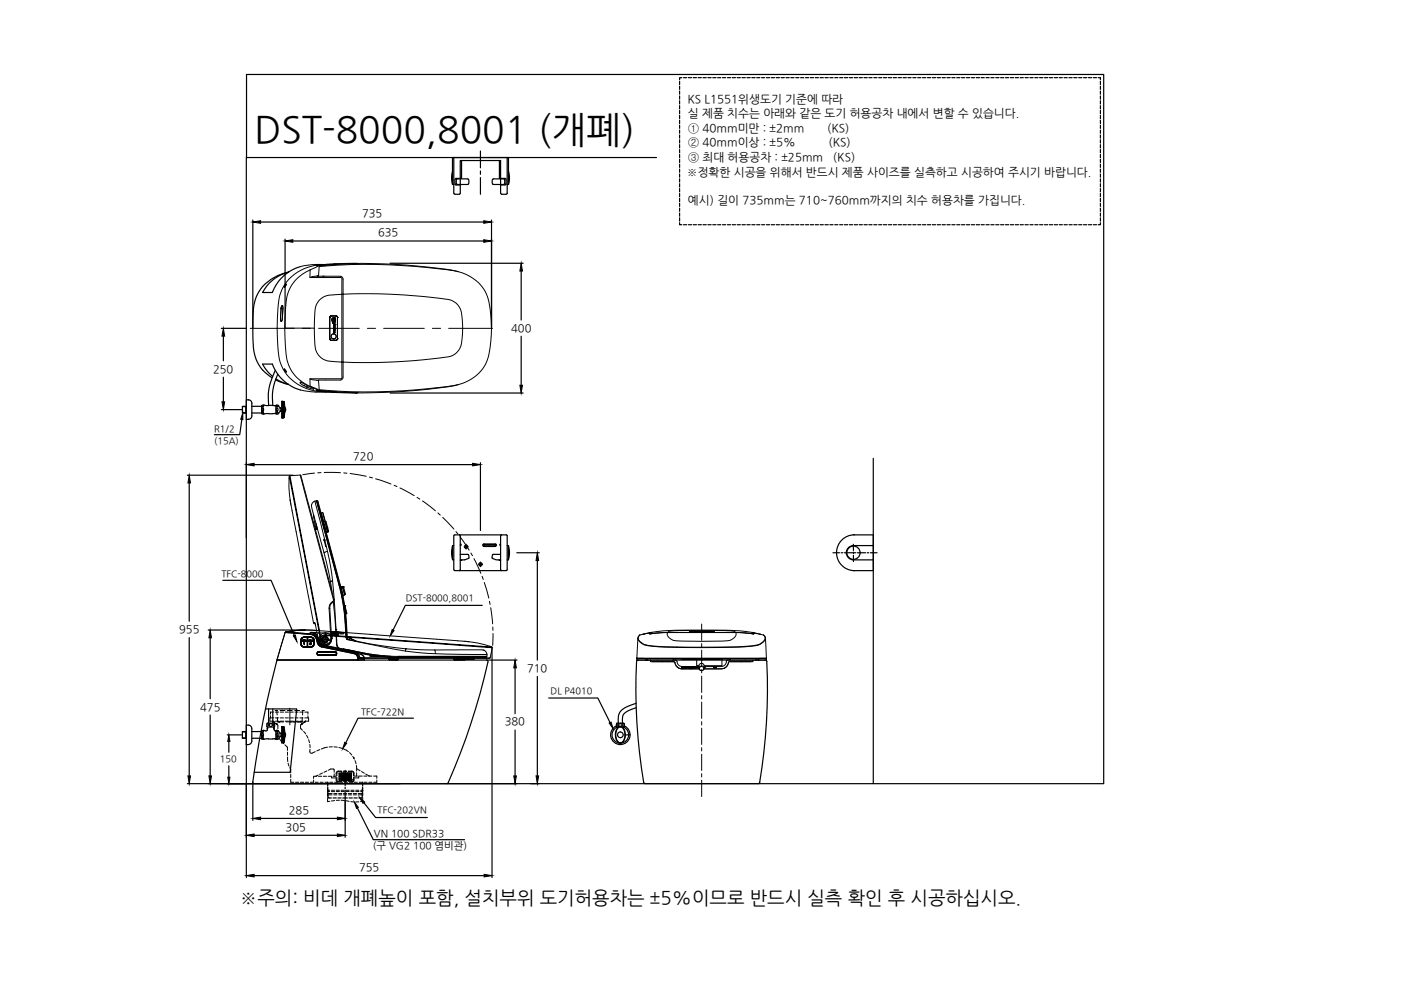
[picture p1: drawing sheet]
<svg xmlns="http://www.w3.org/2000/svg" width="297mm" height="210mm" viewBox="0 0 297 210" stroke-linecap="round" stroke-linejoin="round" font-family="sans-serif">
<!-- layer: 1 -->
<g fill="none" stroke="#000" stroke-width=".21">
<path d="M53.1 69.6h9.3M64.1 69.6h1.7M67.5 69.6h8.7M77.9 69.6h1.7M81.4 69.6h8.6M91.7 69.6h1.7M95.1 69.6h9.3M61.3 101a22 22 0 0 0 .4 5.9M61.3 101v.6M61.5 100.9l-.2 .1M61.5 100.9l6.6 34.8h-.1l-6.7-34.7M61.5 105.9l.2 1.2"/>
<path d="M61.7 107.2l.2 1.1M61.9 108.3l3.5 18.3M63.7 100.7l7 26.5M63.7 100.7l-2.2 .2M63.7 100.7l.1 .1M63.8 100.8l7 26.3-.1 .5a1.48 1.48 0 0 0-.8 1.3l.4 6.5M66 107.1l1.5 6a88.4 88.4 0 0 1 2.9 12.3M66.1 107l-.1 .1M66.5 109.1v.3M66.5 109.4l.1 .4M66.5 109.4h.1M66.6 109.8l.2 1.9"/>
<path d="M66.6 109.8h.1M66.7 100.3l-2.5 .3M66.8 106.3l-.5 .2-.3 .6M66.8 106.3l.2 1a148.4 148.4 0 0 1 3.5 15.8l.9 12.6a1.74 1.74 0 0 0 .5 1.7l4.7 1M66.8 111.7l.1 .4M66.8 111.7h.3M66.9 112.1l.2 .1M66.9 112.1h.2M67 110.9l.1 .9M67 111.1l.1 .7zM67.1 106.2l4.8 18M67.1 106.2h.1"/>
<path d="M67.1 111.8v.3M67.1 106.2l-.3 .1M67.1 111.8h.1M67.1 111.8l.1 .3M67.1 111.4v.3M67.1 112.1v.1M67.1 112.2l.1 .1M67.1 111.7l.1 .4M67.1 112.1h.1M67.2 106.2l4.8 18a37.6 37.6 0 0 1 1.2 7.8M67.2 106.2l4.8 18M67.2 112.3h.1"/>
<path d="M67.2 112.1v.2M67.2 112.1h.1M67.2 112.1v.1M67.2 112.2v.1M67.2 112.2h.1M67.3 106.2l4.9 17.9M67.3 106.2l4.8 17.9M67.3 106.2h-.1M68.1 100.2h-.7M68.1 108.8l.5 1.8M68.4 108.7l.6 1.9M68.4 108.7h-.4"/>
<path d="M68.4 108.7l.5 1.8M68.5 111.1h.1M68.5 110.6h.1M68.6 110.6l.4 1.7M68.7 114.3v.2zM68.7 117.2h.1M68.7 111.9h.1M68.7 114.5l.4 1.3M68.7 114.5l.1 .4M68.7 114.5h.1M68.7 100.2h3.5M68.8 114.6h.1"/>
<path d="M68.9 112.5h.1M68.9 110.6l.4 1.5M68.9 110.6h-.3M69 115.4l.1 .4M69 110.5l.2 .1M69.1 115.8v.1zM69.1 110.6l.4 1.3M69.2 112.9h.1M69.2 112.8v.1M69.3 112.1l-.2 .1 .1 .6 .3-.1M69.3 112.1l.2 .6M69.4 116.9l-.7 .3"/>
<path d="M69.5 112.7v.1M69.5 111.9l.1 .7M69.5 111.9l.1 .8M69.5 112.8l-.3 .1M69.6 112.7v.1M69.6 112.7h-.1M69.6 112.8h-.1M69.6 112.6h.1M69.7 112.5l-.1 .2M69.7 112.6l-.1 .1M72.9 100.3h.7M74.2 100.4l3.4 .6"/>
<path d="M78.3 101.2l.7 .1M79.6 101.5l3.3 1.1M83.6 102.9l.6 .3M84.8 103.5l3 1.6M88.4 105.5l.6 .3M89.6 106.2l2.7 2.1M92.8 108.8l.6 .4M93.9 109.7l2.3 2.5M96.7 112.7l.4 .5M97.5 113.8l2 2.8M99.8 117.2l.4 .6M100.5 118.4l1.4 3.2"/>
<path d="M60.5 134.1l-1.8 5.8h17.1v-.4M60.5 134.1l5.3 .4M60.6 134l-.1 .1M60.6 134l5.3 .4-.1-.3h1.4M60.6 134l5.3 .4-.1-.3M63.8 135.8h.1M63.8 136.5h.1M63.8 135.8v.7M63.8 136.5a.69 .69 0 0 0 .7 .7M63.8 136.5a.69 .69 0 0 0 .7 .7h.7M63.9 135.8h-.1M63.9 136.5h-.1"/>
<path d="M63.9 135.4l.5-.3h1.5a.72 .72 0 0 1 .7 .7v.7a.76 .76 0 0 1-.7 .7h-1.4a.72 .72 0 0 1-.7-.7zM64 135.4l.4-.3h.7v2h-.6a.65 .65 0 0 1-.7-.6zM64.1 135.7l.1 .1-.1 .2zM64.1 135.8h.1M64.3 135.7l.1 .3v-.3M64.3 135.7h.1M64.3 135.8h-.1M64.4 136.3l.2-.1-.1 .5zM64.5 135.1a.72 .72 0 0 0-.7 .7M64.5 135.1h1.4M64.5 137.2h.1M64.5 137.2h1.4"/>
<path d="M64.5 135.1a.69 .69 0 0 0-.7 .7M64.5 135.7h.2M64.5 135.1h.1M64.5 137.1v.1M64.5 135v.1M64.5 135.7h.2v.3h-.2l.1-.1zM64.7 133.6l-2.1 .1-2 .3M64.7 135.7h.2v.3h-.2zM65.2 135.1h.1M65.2 137.1v.1M65.2 137.1l.1 .1M65.2 137.1h.7"/>
<path d="M65.2 137.2h.8M65.3 135.1h-.1M65.4 135.7l.2 .1-.1 .2zM65.4 126.4l1.1 5.7M65.5 135.8h.1M65.7 135.7v.3l.1-.3M65.7 136.4h.1M65.8 136.2l.2 .2-.2 .2 .2 .1h-.3l.2-.3h-.1zM65.8 134.1h.8M65.8 134.1l.7 .2M65.8 134.5a1.83 1.83 0 0 1 1.5 1.9l.3 .4 .6 .4 6.8 1.4M65.8 136.2l.1 .1"/>
<path d="M65.9 134.4a1.62 1.62 0 0 1 1.4 1.2M65.9 134.4l-.1 .1M65.9 135.1h-.7v2.1h.7M65.9 135.1a.65 .65 0 0 1 .7 .7M65.9 135.1a.69 .69 0 0 1 .7 .7v.7M65.9 135.1h.1M65.9 137.2h.1M65.9 137.1v.1M65.9 135v.1M65.9 135.7h.2l-.2 .1 .1 .2h-.1l.1-.1zM65.9 135.9h.1M66.1 135.7h.3l-.1 .3h-.2z"/>
<path d="M66.5 132.1h.1M66.5 132.1h.2l.2 .6M66.5 134.3l.6 .7 .2 .6M66.5 136.5a.69 .69 0 0 1-.6 .6M66.5 136.5v-.7a.65 .65 0 0 0-.6-.7h-.7v2M66.5 135.8h.1M66.5 136.5h.1M66.6 135.5v.1M66.6 135.8v.7M66.6 136.5a.66 .66 0 0 1-.7 .7M66.6 136.5l-.2 .4-.3 .2M66.6 134.1l.3 .2a2.57 2.57 0 0 1 .7 1.9"/>
<path d="M66.6 134.1h.6M66.6 135.8h.1M66.6 136.5h.1M66.6 134.1l-.1 .2M66.7 132l-.2 .1M66.7 133.6h.1M66.7 132.1l.2 .6M66.9 132.7l.6 3.1M67.1 133.7l-.5-.1a18.3 18.3 0 0 0-6 .4M67.3 135.6h-.2M67.3 135.6l.1 .6M67.3 138.3l.3-.2 3.4 .1a.4 .4 0 0 1 .4 .4 .4 .4 0 0 1-.4 .4l-3.5-.1-.3-.3z"/>
<path d="M67.4 134.2h.1M67.4 138.3l3.6-.1a.33 .33 0 0 1 .3 .3 .33 .33 0 0 1-.3 .4h-3.4l-.3-.2zM67.4 135.2h-.2M67.4 136.3h-.1M67.4 134.2h1.6a1.34 1.34 0 0 1 1.3 1.2M67.4 136.2a1.01 1.01 0 0 0 .8 .8M67.6 138.2h.1M67.6 138.9h.1M67.6 138.2a.36 .36 0 0 0-.3 .4 .36 .36 0 0 0 .3 .3M67.6 138.2a.33 .33 0 0 0-.3 .3 .33 .33 0 0 0 .3 .4M67.6 138.9h3.4M67.6 138.2h3.4a.33 .33 0 0 1 .3 .3 .33 .33 0 0 1-.3 .4h-3.4"/>
<path d="M67.6 138.2a.38 .38 0 0 0-.4 .4 .38 .38 0 0 0 .4 .3M67.6 138.2h3.4M67.6 138.9h3.5M67.6 138.1v.1M67.6 136.2l.3 .4 .4 .2 7.3 1.6M67.6 136.2l.3 .4 .4 .2 6.9 1.5M67.6 136.2h-.2M67.7 135.6h2.5M67.7 135.2l2.4 .7M68 134.7h.1M68 135.7v.1M68.2 137l6.8 1.5"/>
<path d="M68.2 137v.2M68.3 136.8l-.1 .2M68.3 135.8l.2 .3M68.3 135.3l.1 .7M68.4 135.4l.1 .4 .3 .3M68.5 136.1l.3 .1M68.7 134.9l-.3 .3M68.7 136.9v-.1l6.4 1.3M68.7 136.9l6.3 1.3M68.8 134.9l.4 .1M68.8 134.9l-.3 .1M68.9 134.6h.1"/>
<path d="M68.9 135.6h.1M68.9 135l.6 .5M68.9 134.3v2.5M68.9 135l-.4 .1-.1 .5 .5 .5M69 134.7a1.03 1.03 0 0 0-1.1 .9 1.03 1.03 0 0 0 .8 1.2M69 134.9l.3 .1M69 135l-.6 .4M69.1 134.2l-.1 .4a1.17 1.17 0 0 0-1.2 1 1.17 1.17 0 0 0 .9 1.3M69.1 134.2a1.38 1.38 0 0 0-1.4 1.1 1.38 1.38 0 0 0 .8 1.6M69.1 135l.3 .3 .1 .4M69.2 134.3l-.6 2.5M69.3 135l.2 .3"/>
<path d="M69.3 136.1l-.6 .1M69.4 135.1l.2 .4-.1 .3M69.5 135.7l-.7 .4M69.5 135.5l-.2 .4-.4 .2M69.6 135.6l-.4 .6M69.9 129h-.1M70 134.9h.1M70 123.3h.1M70.1 133.9l-3-.2a23 23 0 0 0-6.5 .3M70.2 135.4a1.03 1.03 0 0 1-.9 1.1 1.03 1.03 0 0 1-1.2-.8M70.2 133.9l1 .1zM70.2 134.2l1 .1"/>
<path d="M70.2 134.3h1M70.3 135.7v-.1a1.39 1.39 0 0 1-1.3 1.3 1.39 1.39 0 0 1-1.5-1.1M70.3 135.4h.1M70.3 135.4a1.17 1.17 0 0 1-1 1.2 1.17 1.17 0 0 1-1.3-.9l-.5 .1M70.3 134.5h.1M70.3 134.5h.9zM70.4 135.2l-.1 .1M70.5 123.1l-.5 .2M70.5 127.6a1.46 1.46 0 0 0-.7 1.4l.4 6.4h.1M70.5 127.5l.1 .2M70.6 134.5l-.4 1.4a1.34 1.34 0 0 1-1.5 1M70.7 127.6l.5 5.9"/>
<path d="M70.7 127.2l-.2 .4M70.7 134.7h.5zM70.8 127.1h-.1M70.9 134.7h.1M71 138.9h.1M71 138.2h-3.4M71 138.2a.33 .33 0 0 1 .4 .3 .33 .33 0 0 1-.4 .4M71 138.2a.38 .38 0 0 1 .4 .4 .38 .38 0 0 1-.4 .3h-3.4M71 138.2a.36 .36 0 0 1 .4 .4 .36 .36 0 0 1-.4 .3M71 138.2h.1M71 138.1v.1M71.1 138.9h.1"/>
<path d="M71.2 133.5h.1M71.2 133.5l.1 2.2M71.2 134.1h.1M71.2 134.1v.1M71.2 133.8h.1M71.3 135.7l.1 .9a1.15 1.15 0 0 0 .9 1.1M71.3 135.7h.1M71.4 136.5a1.2 1.2 0 0 0 .9 1.2M71.4 136.6h.1M71.5 134.6h.3zM71.5 137.7h.1M71.5 134.6h.2"/>
<path d="M71.9 124.2a40.9 40.9 0 0 1 1.3 7.9M72 124.2a41.1 41.1 0 0 1 1.2 7.8M72 124.2h-.1M72.1 124.1h.1M72.1 124.1a39.8 39.8 0 0 1 1.3 8l-.2-.1M72.1 124.1l-.1 .1M72.2 124.1h-.1M72.2 124.1a41.3 41.3 0 0 1 1.3 7.9M72.3 124.4h.1M72.3 137.7h.1M72.3 137.7l4.3 .9M72.3 124.5l.1 .1"/>
<path d="M72.3 124.4l.1 .2M72.4 124.6l.3 1.6M72.6 125.8v.1M72.6 124.4h.1M72.6 124.4l.1 .1M72.6 124.4h-.3M72.7 137.7l3.9 .9M72.7 124.5l-.3 .1M72.7 124.5l.4 1.6M72.7 127.2v.1M72.7 124.4h.1M72.7 124.3l.1 .1"/>
<path d="M72.7 126.3h.1M72.7 124.5h.1M72.7 124.5l.2 .1M72.7 126.2h.1M72.7 126.2v.1M72.8 124.4h.1M72.8 124.4l.1 .2M72.9 134.3l-.7 .1M72.9 137.7h.3M72.9 128.3v.1M72.9 137.6h.1M72.9 124.6l.3 1.3"/>
<path d="M72.9 134.1h.1M72.9 134.1v.2l-.4 .1-3.4-.2M72.9 134.1l5.8 .4M72.9 134.3h.1M72.9 134.1l-.1 .2M73.1 128.4h.1M73.1 128.4v.1M73.1 126.1l-.4 .1M73.1 130h.1M73.1 128.5h.1M73.1 128.5l.1 .1M73.1 128.5v.1"/>
<path d="M73.1 128.6l.1 .5M73.1 126.1h.1M73.1 128.6v.1M73.2 128.5h.1M73.2 128.6l.3 1.5M73.2 128.6h.1M73.2 132.1l.2 3M73.2 129.1l.1 1.1M73.2 129.1l.3 1M73.2 129.1v.1M73.2 125.9v.2M73.2 132l.2 3.5"/>
<path d="M73.3 132l-.1 .1M73.4 132.1l.2 3.5M73.5 132l-.1 .1M73.5 132l.1 3.6 2.2 .4M73.5 135.6h.1a106 106 0 0 0 18.7 3l10.9 .2M73.5 130.1l-.2 .1M73.6 137.7l3.1 .7M73.6 135.4l.6 .3M73.7 135.5l-.1 .1M74.5 135.4l.9 .5-.9-.5M74.5 135.4l-.9-.4 .9 .4M75 138.6a.91 .91 0 0 1 .8 .9"/>
<path d="M75 138.5a1.07 1.07 0 0 1 .9 1M75 138.5l.8 .1M75 138.4v.2M75 138.2a1.34 1.34 0 0 1 1.1 1M75.1 138.1a1.52 1.52 0 0 1 1.1 1.1M75.1 138.1l-.1 .1M75.1 135.9h.1M75.2 138.5l.6 .1M75.2 135.9h.1M75.3 138.3l-.1 .2M75.4 138.5l.4 .1M75.5 135.9v.1"/>
<path d="M75.6 138.4h.1M75.6 138.4l.2 .2M75.8 136h.1M75.8 136a73.9 73.9 0 0 0 16.4 1.8M75.8 136v.1M75.8 139.4h.1M75.8 138.6h.1M75.8 138.6l.6 .1M75.9 139.6h.2zM75.9 139.5l1.4 .2M75.9 139.5l.1 .4M76.1 139.2l.5 .4h27.2"/>
<path d="M76.1 139.6h-.3h.3M76.2 139.2l.4 .2M76.2 139.2h-.1M76.4 138.7a1.03 1.03 0 0 1 .9 1M76.6 139.4v.2M76.6 138.8l.3 .2 .3 .5M76.6 138.6a41.8 41.8 0 0 0 8 .8M76.6 138.4v.1a40.1 40.1 0 0 0 8 .8M76.6 139.5h.2M76.6 138.4h.1M76.7 138.4a37.3 37.3 0 0 0 7.9 .8h18.6v-.4M76.7 138.4l3 .5 3.1 .2"/>
<path d="M77.3 139.6v.1M77.3 139.7v.2h-1.3M77.3 139.7l-1.4-.2 .1 .4M78.4 138.9l.1 .2M78.5 139l1 .1M78.5 139.1h1M78.5 139.1l1.5 .1M78.5 134.5l19.7 1.5M78.7 138.7h.1M79.5 139v.1M79.5 139.1h.5M80 139.1h.1"/>
<path d="M80 139.1v.1M80 139.2h.1M80.1 139.2h.1M80.2 139.1h.1M80.2 139.1l-.2 .1M80.2 139.1l-.1 .1M80.3 138.9h.1M81.4 139h.1M82.4 139.3h.1M82.4 139.3v.1M82.4 139.4h1.7v.4M82.4 139.4v.4h1.7"/>
<path d="M82.4 139.7h1.9M82.5 139.8l.1 .1h1.5M82.8 139.3h.1M84.1 139.8l-.2 .1M84.1 139.9h.1M84.2 139.4h-.1h.2M84.2 139.8l-.1 .1M84.3 139.7h.1M84.3 139.8h.1M84.3 139.7l-.2 .1M84.3 139.4h.1M84.3 139.4v.4"/>
<path d="M84.3 139.4v.3M84.5 139.2h.1M84.6 139.4h.1M84.6 139.3v.1M84.6 139.2v.1M84.6 139.2h18.6v.1M84.6 139.3h18.6M86 137.6v.4M86 137.6h.1M96.2 139.4h.1M96.2 139.7l.1 .1M96.2 139.4v.3"/>
<path d="M96.2 139.7h2.4M96.3 139.8l.8 .1M96.3 139.6v.1M96.3 139.4h.1M96.3 139.7v-.3h.7v.3M96.3 139.7l.1 .2-.1-.1M96.9 139.4h1.7M97 139.7l1.5 .1M97 139.6v.1M98.3 136l1.1 .1M98.5 136h.5a19.9 19.9 0 0 1 5.2 1.2M98.6 139.8l-.2 .1h-2"/>
<path d="M98.6 139.4h1.9M98.6 139.7h1.9M98.6 139.7l-.1 .1M98.6 139.4v.3M98.6 139.4h.1M100.5 139.7l-2 .1M100.5 139.6l-.1 .2h-1.9M100.5 139.4v.3M102.2 122.2l.3 .7M102.6 137.9l.5 .4 .1 .5M102.6 137.9l-10.4-.1 .1 .8M102.6 137.9h.1"/>
<path d="M102.7 123.5l.9 3.3M103.2 139.3l-18.6 .1M103.7 137l.6 .2M103.8 127.5l.1 .7M103.9 139.5l-.1 .1M104 128.8l.4 3.5M104.3 137.2l.1 .2M104.3 137.2l-35.3-2.6v.1l35.4 2.7M104.4 137.4l-.5 2.1-27.3-.1M104.5 132.9v.7M104.5 134.3v2.5M148.8 132.3v3.5"/>
<path d="M148.8 136.5v.7M148.8 137.8v3.5M148.8 142v.7M148.8 143.4v3.4M148.8 147.5v.7M148.8 148.9v3.4M148.8 153v.7M148.8 154.4v3.4M148.8 158.5v.7M148.8 159.9v3.5M148.8 164v.7M148.8 165.4v3.5"/>
<circle cx="68.9" cy="135.5" r=".56"/>
</g>
<!-- layer: 00_COMPONENTS -->
<path d="M58.7 140.2a223.8 223.8 0 0 0-5.1 25.6M135 140.3a119.6 119.6 0 0 0 1.5 25.6M135 140.3l.3-.3 26.9-.1 .4 .4M162.6 140.3a119.6 119.6 0 0 1-1.5 25.6M136.5 165.9l.3 .3M161.1 165.9l-.4 .3" fill="none" stroke="#000" stroke-width=".25"/>
<path d="M58.7 150.6l.1 1M58.8 152.1l.1 1M64.1 152.1l-.1 1M64.2 150.6l-.1 1M73.2 163.3v2.3M136.8 166.2h23.9" fill="none" stroke="#000" stroke-width=".21"/>
<!-- layer: 0 -->
<g fill="none" stroke="#000" stroke-width=".25">
<path d="M53.6 46.7v22.8M55.3 47.1h47.3M60.4 50.7v18.7M61.2 57.7a10.4 10.4 0 0 0-5.5 3M62.1 51.1h40.5M66.9 56.1h1.5M82.7 55.8h28.2M104.2 46.7v22.8M110.5 57.5v10.4M46.9 69.6h5.3M47.4 71.3v5.2M47.4 80v5.2"/>
<path d="M55.7 78.5l2 1.6M110.5 71.3v10.4M46.9 86.8h4.4M51.3 88.9l-.5 3.3h-5.3M52.2 98.1v15.9M53.9 98.5h46.3M58.4 80.5l2.8 1M66.9 83.1h2.4M82.7 83.3h28.2M101.9 98.1v14.4M39.7 100.8h22.4M40.1 102.4v29.3"/>
<path d="M109.6 117.2h4.7M113.9 118.9v21.1M40.1 135.2v29.3M44.1 133.6h20.6M44.6 135.2v12.9M47.3 123h10.2l4.9 11.7M59 139.9l-.4 .3M103.2 140h6.4M104.3 137.4v48.7M44.6 151.6v12.9M48.2 155.8h3.1M48.5 157.2v2.3"/>
<path d="M56.3 150.3h6.6l-1.4 13.4h-7.6M109.2 141.6v9.7M109.2 154.8v9.7M113.9 143.4v21.1M39.7 166.2h45.1M48.5 162.4v2.4M52.2 166.3v19.8M53.6 165.9v8M53.6 165.8l.1 .2 .3 .2M53.9 177.1h17.6M55.3 173.5h16.2M69.5 165.9v.6"/>
<path d="M69.5 166.9v.7h.1M69.6 168.5h-.1l.1 .7h.7M69.6 167.8h-.1v.5h.1M70.6 169.2h.7M71.6 169.2h.7M72.7 169.2h1M73.2 169.7v7.8M74 169.2h.7M75 169.2h.7M76.7 168.5h.1l-.1 .7h-.6M76.7 167.8h.1l.1 .5h-.2M76.9 166.9l-.2 .7"/>
<path d="M76.9 165.9v.6M77.1 170.2l2.5 3.1h11M94.8 166.2h14.8M95 166l-.3 .2M112.5 166.2h1.8M53.9 185.7h48.7"/>
</g>
<g fill="#000" stroke="#000" stroke-width=".21">
<path d="M53.6 47.1l1.7-.3v.5zM60.4 51.1l1.7-.3v.6zM102.6 46.8l1.6 .3-1.6 .2zM102.6 50.8l1.6 .3-1.6 .3zM110.5 55.8l.3 1.7h-.6zM47.4 69.6l.2 1.7h-.5zM47.1 85.2h.5l-.2 1.6zM51.5 87.6v1.4l-.5-.1zM52.2 98.5l1.7-.3v.6zM100.2 98.2l1.7 .3-1.7 .3zM110.2 81.7h.6l-.3 1.6zM40.1 100.8l.3 1.6h-.6z"/>
<path d="M113.9 117.2l.3 1.7h-.5zM44.6 133.6l.2 1.6h-.5zM62.2 134.8l.4-.2 .3 1.4zM48.5 155.8l.3 1.4h-.5zM109.2 140l.3 1.6h-.6zM39.8 164.5h.6l-.3 1.7zM44.3 164.5h.5l-.2 1.7zM48.3 164.8h.5l-.3 1.4zM52.2 177.1l1.7-.3v.6zM53.6 173.5l1.7-.3v.6zM71.5 173.2l1.7 .3-1.7 .3zM71.5 176.8l1.7 .3-1.7 .3z"/>
<path d="M76.3 169.1l1 1-.4 .2zM108.9 164.5h.6l-.3 1.7zM113.7 164.5h.5l-.3 1.7zM52.2 185.7l1.7-.3v.5zM102.6 185.4l1.7 .3-1.7 .2z"/>
</g>
<!-- layer: 6 -->
<path d="M139.2 33.4h-87v132.8h133v-69" fill="none" stroke="#000" stroke-width=".25"/>
<!-- layer: 4 -->
<g fill="none" stroke="#000" stroke-width=".25">
<path d="M95.9 39.1v-5.7h11.9v5.7M95.9 39.1h.3M96 36.3l-.3 1.4 .3 1.4M96.2 33.4v7.6M96.5 38v1.1l1.1 .1M96.8 38.1l.2-.2h2.2l.2 .5a.55 .55 0 0 1-.2 .7h-2.2l-.2-.2-.1-.8M97.9 34v3.8h-1.2l-.2 .2M105.9 34v3.8h1.2l.2 .2M107 38.1l-.2-.2-2.3 .1-.2 .4 .1 .6 .2 .1h2.2l.2-.2v-.8M107.3 38l-.1 1.1-1.1 .1M107.5 33.4v7.6l-.2 .2h-1M107.5 39.1h.3"/>
<path d="M107.8 36.3l.2 1.4-.2 1.4M96.2 41l.2 .2h1M106.1 41v-7h-8.5v7l-.2 .2M106.2 41l.2 .2M58.4 78.5a12.3 12.3 0 0 0-1.4 7.5M58.9 79.3a11.7 11.7 0 0 0-1.1 6.7M51.4 86.2v1.3M52.1 86.1v1.5M52.2 87.6l-.8-.1 .8 .1M52.2 86.1l-.8 .1 .8-.1M52.2 86.2v1.3M52.6 84.8h-.4v4.1h.4"/>
<path d="M52.6 84.8h.1M52.6 88.9h.1M52.7 84.8a.75 .75 0 0 1 .7 .7M53.4 85.5v2.7M53.4 86.1h2.1M53.4 87.6h2.1M53.4 88.1a.75 .75 0 0 1-.7 .8M55.5 86v1.6M55.5 87.6h.1M55.5 87.7l.3 .1 1.1-.1M55.6 87.7l.1-.4 .2 .5M55.6 86.5a.33 .33 0 0 1 .3 .3 .33 .33 0 0 1-.3 .4z"/>
<path d="M55.9 85.9l-.2 .4-.1-.4M56 85.9l-.5 .1M56 85.9l1.8 .1M57.8 86h.4M58.2 86h.3M58.5 87.7h-1.6M58.5 86v1.7M58.5 86l.3-.1 .3 .2M58.6 85.9l.1 .4 .2-.4M58.7 86.5a.32 .32 0 0 1 .2 .3 .32 .32 0 0 1-.2 .4zM58.9 87.8l-.2-.4-.1 .4M59.1 86.1l.3 .4"/>
<path d="M59.1 87.6l-.3 .2-.3-.1M59.4 86.5v.7h.3M59.4 87.2l-.3 .4M59.4 86.5h.3M59.7 85.1l.1 3.5zM59.8 86.1h.3M59.8 87.6h.3M59.8 87.7h.3M59.8 86h.3M59.8 87.9h.3M59.8 88h.3M59.8 85.5h.3"/>
<path d="M59.8 85.4h.3M59.8 85.3h.3M59.8 85.2h.3M59.8 87.8h.3M59.8 87.3h.3M59.8 87.4h.3M59.8 87.5h.3M59.8 86.9h.3M59.8 87h.3M59.8 87.1h.3M59.8 87.2h.3M59.8 86.8h.3"/>
<path d="M59.8 86.7h.3M59.8 86.6h.3M59.8 86.5h.3M59.8 86.4h.3M59.8 86.3h.3M59.8 86.2h.3M59.8 85.9h.3M59.8 85.8h.3M59.8 85.7h.3M59.8 85.6h.3M59.8 88.2h.3M59.8 88.3h.3"/>
<path d="M59.8 88.4h.3M59.8 88.5h.3M59.8 88.1h.3M59.9 85.1h.1M59.9 88.6h.1M59.9 85.1h.2M59.9 88.6h.2M60.1 85.1l.1 .1M60.1 85.1v3.5M60.1 85.2v3.3M60.2 88.5l-.1 .1M60.2 85.2h.1"/>
<path d="M60.2 85.2v3.3M60.2 85.2l.2 1.7-.2 1.6M60.4 86.2l.2 .6-.2 .6M96 115.8l-.3 1.4 .3 1.4M96.2 115.7h-.3v3h.3M96.2 113.6v7.2M96.4 113.4h10.9M96.4 113.4l-.2 .2M97.4 113.4l.2 .2v7.2M97.6 117.5h1.6l.2 .2v.4l-.1 .3-.8 .3h-.9M97.6 115.4h.1v.3h-.1M97.9 118.7l-.3 .1"/>
<path d="M104.3 118.3l.9 .4h.9M105 115.5l-2.4-.1-.1 .2 .1 .1h2.4M105 115.3h-2.4l-.3 .3 .3 .2 2.4 .1M105 115.4l.1 .2-.1 .1M105 115.3l.2 .3-.2 .2M105.8 118.7l.3 .1M106.1 117.5l-1.6 .1-.2 .7M106.1 115.4h-.1v.3h.1M106.1 113.6v7.2M106.4 113.4l-.2 .2M107.3 113.4l.2 .2v7.2M107.5 115.7h.3v3h-.3"/>
<path d="M107.8 115.8l.2 1.4-.2 1.4M180.9 113.4h4.3v7.6h-4.3M181.2 113.4a3.8 3.8 0 0 0-3.8 3.8 3.8 3.8 0 0 0 3.8 3.8M185.2 115.7h-4.2a1.51 1.51 0 0 0-1.6 1.5 1.51 1.51 0 0 0 1.6 1.5h4.2M96.2 120.8l.2 .2M96.4 121h10.9M97.6 120.8l-.2 .2M106.2 120.8l.2 .2M107.5 120.8l-.2 .2M51.4 155.2v1.3M52.1 155.1v1.4M52.2 156.5h-.8h.8"/>
<path d="M52.2 155.1l-.8 .1 .8-.1M52.6 153.8h-.4v4.1h.4M52.6 153.7a.75 .75 0 0 1 .8 .8v2.6a.75 .75 0 0 1-.8 .8M53.4 156.5h2.1M53.4 155.1h2.1M55.5 155v1.5M55.5 156.5h.1M55.5 156.6l.3 .2 1.1-.1M55.5 156.7l.2-.4 .2 .5M55.6 155.5a.33 .33 0 0 1 .3 .3 .33 .33 0 0 1-.3 .3zM55.9 154.8l-.2 .5-.2-.4M56.6 153.4l.3 .3-.3 .3"/>
<path d="M56.7 154.2h1.4v.5M56.7 154.2v.5M56.7 154.7l-.2 .3-.7-.1-.3 .1M56.8 154.2l-.1 .2M56.8 154.4l-.1 .2M56.9 153.3h-.2l-.1 .3 .1 .6M56.9 150.3v3h1.2M57.8 150.3v3M58 154.2l.1 .2M58 154.4l.1 .2M58.1 153.3l.1 .6-.1 .3M58.1 154.7l.3 .3"/>
<path d="M58.2 153.4l-.3 .3 .3 .3M58.3 155h.1M58.4 156.6h.1M58.4 155h.1M58.4 156.6h-.1M58.5 156.6l-1.6 .1M58.5 154.9v1.8M58.5 154.9h.4l.5 .5M58.6 154.9l.1 .3 .2-.3M58.7 155.5a.32 .32 0 0 1 .2 .3 .32 .32 0 0 1-.2 .3zM58.9 156.7l-.2-.3-.1 .3M59.4 155.5v.6h.3"/>
<path d="M59.4 155.5h.3M59.4 155.4v.1M59.4 156.1v.1M59.4 156.2l-.5 .5h-.4M59.8 154.1h-.1v3.5M59.8 156.5h.3M59.8 155.2h.3M59.8 155.1h.3M59.8 156.6h.3M59.8 155h.3M59.8 154.1h.3M59.8 154.1v3.5"/>
<path d="M59.8 156.9h.3M59.8 157h.3M59.8 154.5h.3M59.8 154.4h.3M59.8 154.3h.3M59.8 154.2h.3M59.8 156.8h.3M59.8 156.7h.3M59.8 156.3h.3M59.8 156.4h.3M59.8 155.9h.3M59.8 156h.3"/>
<path d="M59.8 156.1h.3M59.8 156.2h.3M59.8 155.8h.3M59.8 155.7h.3M59.8 155.6h.3M59.8 155.5h.3M59.8 155.4h.3M59.8 155.3h.3M59.8 154.9h.3M59.8 154.8h.3M59.8 154.7h.3M59.8 154.6h.3"/>
<path d="M59.9 154.1h.1M59.9 154.1h.2M60.1 154.1l.1 .1M60.1 154.1v3.4M60.2 154.2v3.3M60.2 154.1l.2 1.8-.2 1.5M60.3 155.2l.2 .6M60.5 155.8l-.2 .6M130.7 153.9a2.06 2.06 0 0 0-.8 3.2 2.06 2.06 0 0 0 3.3 0 2.06 2.06 0 0 0-.8-3.2M130.8 153.4l.2 .3-.3 .3M130.8 154.2h.1M130.8 154.2l-.1-.3 .1-.6h1.5l.1 .3-.1 .6"/>
<path d="M130.9 154.2h.1M131 154.4a.79 .79 0 0 1 .8-.2 .79 .79 0 0 1 .5 .7 2.18 2.18 0 0 1-.6 2.6 1.47 1.47 0 0 1-1.1-2zM131.5 154a1.93 1.93 0 0 0-.8 2.8l.5 .7 .3 .1M131.5 154a1.93 1.93 0 0 1 .9 2.8l-.5 .7-.4 .1M131.5 154a1.77 1.77 0 0 0-1.7 1.8 1.77 1.77 0 0 0 1.7 1.8M131.5 154a1.77 1.77 0 0 1 1.8 1.8 1.77 1.77 0 0 1-1.8 1.8M132.1 154.2h.2M132.2 154.2h.1M132.3 154.2h.1M132.3 153.4l-.3 .3 .3 .3M132.5 155.8h1.1M134.9 149.1a5.1 5.1 0 0 0-3.7 2.3l-.1 1.9"/>
<path d="M134.9 150.1a4.8 4.8 0 0 0-2.8 1.5l-.1 1.7"/>
<circle cx="98.8" cy="115.9" r=".35"/>
<circle cx="98.8" cy="115.9" r=".18"/>
<circle cx="101.9" cy="119.6" r=".35"/>
<circle cx="101.9" cy="119.6" r=".18"/>
<circle cx="181" cy="117.2" r="1.41"/>
<circle cx="57.4" cy="153.7" r=".34"/>
<circle cx="131.5" cy="155.8" r=".6"/>
<circle cx="131.5" cy="153.7" r=".34"/>
</g>
<!-- layer: 1 -->
<g fill="none" stroke="#000" stroke-width=".25">
<path d="M63.7 56.5a8.9 8.9 0 0 0-6 5.5h-2a8.5 8.5 0 0 1 5.5-4.3M55.7 60.7a9.9 9.9 0 0 0-2.1 6.9 27.5 27.5 0 0 0 .5 8l.5 1.2 1.1 1.7M57.8 79.8a8.3 8.3 0 0 1-2.1-2.6h2a8.9 8.9 0 0 0 6 5.5M58.5 80.3l1.3 .7 1.4 .5M98.4 115.9h.8M98.8 115.4v1M101.5 119.7h.8M101.9 119.2v.9M176.6 117.2h1.4M178.3 117.2h.4M179 117.2h1.7M180.9 115.4v1.3"/>
<path d="M180.9 117.1v.3M180.9 117.8v1.3M181.1 117.2h.3M181.8 117.2h1.7M183.9 117.2h.3M184.6 117.2h1.4M57.8 152.9l.4 .3M57.9 153l.3 .2M58.4 153.4l.4 .2-.3-.2M64.2 153.4l-.3 .2M64.8 153l-.3 .2M53.9 166.2h40.8"/>
<path d="M72.4 165.4h.1M72.9 165.4h.1M73.3 165.4h.1M73.7 165.4h.1M74.1 165.4h.1M74.5 165.4h.1M75 160.6v.1"/>
<circle cx="72.3" cy="164.7" r=".11"/>
<circle cx="72.3" cy="165" r=".11"/>
<circle cx="72.3" cy="164" r=".1"/>
<circle cx="72.3" cy="165.4" r=".1"/>
<circle cx="72.3" cy="164.3" r=".1"/>
<circle cx="72.8" cy="165.4" r=".1"/>
<circle cx="72.8" cy="164.7" r=".1"/>
<circle cx="72.8" cy="164.3" r=".1"/>
<circle cx="72.8" cy="165" r=".1"/>
<circle cx="72.8" cy="164" r=".1"/>
<circle cx="73.2" cy="164.7" r=".11"/>
<circle cx="73.2" cy="164.3" r=".11"/>
<circle cx="73.2" cy="164" r=".11"/>
<circle cx="73.2" cy="165.4" r=".11"/>
<circle cx="73.2" cy="165" r=".1"/>
<circle cx="73.6" cy="165.4" r=".1"/>
<circle cx="73.6" cy="164" r=".1"/>
<circle cx="73.6" cy="164.7" r=".1"/>
<circle cx="73.6" cy="164.3" r=".1"/>
<circle cx="73.6" cy="165" r=".1"/>
<circle cx="74" cy="164.7" r=".11"/>
<circle cx="74" cy="164.3" r=".11"/>
<circle cx="74" cy="165.4" r=".11"/>
<circle cx="74" cy="164" r=".11"/>
<circle cx="74" cy="165" r=".1"/>
<circle cx="74.4" cy="165.4" r=".1"/>
<circle cx="74.4" cy="164" r=".1"/>
<circle cx="74.4" cy="164.7" r=".1"/>
<circle cx="74.4" cy="164.3" r=".1"/>
<circle cx="74.4" cy="165" r=".1"/>
</g>
<!-- layer: CENTER -->
<path d="M101.9 32v3.6M101.9 36.3v.7M101.9 37.7v3.5" fill="none" stroke="#000" stroke-width=".25"/>
<!-- layer: 3 -->
<g fill="none" stroke="#000" stroke-width=".25">
<path d="M144.1 17.2v.7M144.1 18.3v.6M144.1 19.3v.7M144.6 16.5h-.5v.4M144.9 16.5h.7M146 16.5h.6M147 16.5h.7M148 16.5h.7M149 16.5h.7M150.1 16.5h.7M151.1 16.5h.7M152.2 16.5h.6"/>
<path d="M153.2 16.5h.7M154.2 16.5h.7M155.2 16.5h.7M156.3 16.5h.7M157.3 16.5h.7M158.4 16.5h.7M159.4 16.5h.7M160.4 16.5h.7M161.5 16.5h.6M162.5 16.5h.7M163.5 16.5h.7M164.6 16.5h.7"/>
<path d="M165.6 16.5h.7M166.6 16.5h.7M167.7 16.5h.6M168.7 16.5h.7M169.7 16.5h.7M170.8 16.5h.7M171.8 16.5h.7M172.8 16.5h.7M173.9 16.5h.7M174.9 16.5h.7M175.9 16.5h.7M177 16.5h.7"/>
<path d="M178 16.5h.7M179 16.5h.7M180.1 16.5h.7M181.1 16.5h.7M182.1 16.5h.7M183.2 16.5h.7M184.2 16.5h.7M185.3 16.5h.6M186.3 16.5h.7M187.3 16.5h.7M188.3 16.5h.7M189.4 16.5h.7"/>
<path d="M190.4 16.5h.7M191.5 16.5h.7M192.5 16.5h.7M193.5 16.5h.7M194.6 16.5h.6M195.6 16.5h.7M196.6 16.5h.7M197.7 16.5h.7M198.7 16.5h.7M199.7 16.5h.7M200.8 16.5h.7M201.8 16.5h.7"/>
<path d="M202.8 16.5h.7M203.9 16.5h.7M204.9 16.5h.7M205.9 16.5h.7M207 16.5h.7M208 16.5h.7M209 16.5h.7M210.1 16.5h.7M211.1 16.5h.7M212.1 16.5h.7M213.2 16.5h.7M214.2 16.5h.7"/>
<path d="M215.3 16.5h.6M216.3 16.5h.7M217.3 16.5h.7M218.4 16.5h.6M219.4 16.5h.7M220.4 16.5h.7M221.5 16.5h.7M222.5 16.5h.7M223.5 16.5h.7M224.6 16.5h.6M225.6 16.5h.7M226.6 16.5h.7"/>
<path d="M227.7 16.5h.7M228.7 16.5h.7M229.7 16.5h.7M230.8 16.5h.7M231.8 16.5h.7M232.8 16.5h.5v.4M233.3 17.2v.7M233.3 18.3v.6M233.3 19.3v.7M52.3 33.4v-17.6h181.7v150.4h-48.8M144.1 20.3v.7M144.1 21.4v.7"/>
<path d="M144.1 22.4v.7M144.1 23.4v.7M144.1 24.5v.7M144.1 25.5v.7M144.1 26.5v.7M144.1 27.6v.7M144.1 28.6v.7M144.1 29.6v.7M144.1 30.7v.7M144.1 31.7v.7M144.1 32.7v.7M144.1 33.8v.7"/>
<path d="M144.1 34.8v.7M144.1 35.9v.6M144.1 36.9v.7M144.1 37.9v.7M144.1 38.9v.7M144.1 40v.7M233.3 20.3v.7M233.3 21.4v.7M233.3 22.4v.7M233.3 23.4v.7M233.3 24.5v.7M233.3 25.5v.7"/>
<path d="M233.3 26.5v.7M233.3 27.6v.7M233.3 28.6v.7M233.3 29.6v.7M233.3 30.7v.7M233.3 31.7v.7M233.3 32.7v.7M233.3 33.8v.7M233.3 34.8v.7M233.3 35.9v.6M233.3 36.9v.7M233.3 37.9v.7"/>
<path d="M233.3 38.9v.7M233.3 40v.7M144.1 47.2v.4h.5M144.1 41v.7M144.1 42.1v.7M144.1 43.1v.7M144.1 44.1v.7M144.1 45.2v.6M144.1 46.2v.7M144.9 47.6h.7M146 47.6h.6M147 47.6h.7"/>
<path d="M148 47.6h.7M149 47.6h.7M150.1 47.6h.7M151.1 47.6h.7M152.2 47.6h.6M153.2 47.6h.7M154.2 47.6h.7M155.2 47.6h.7M156.3 47.6h.7M157.3 47.6h.7M158.4 47.6h.7M159.4 47.6h.7"/>
<path d="M160.4 47.6h.7M161.5 47.6h.6M162.5 47.6h.7M163.5 47.6h.7M164.6 47.6h.7M165.6 47.6h.7M166.6 47.6h.7M167.7 47.6h.6M168.7 47.6h.7M169.7 47.6h.7M170.8 47.6h.7M171.8 47.6h.7"/>
<path d="M172.8 47.6h.7M173.9 47.6h.7M174.9 47.6h.7M175.9 47.6h.7M177 47.6h.7M178 47.6h.7M179 47.6h.7M180.1 47.6h.7M181.1 47.6h.7M182.1 47.6h.7M183.2 47.6h.7M184.2 47.6h.7"/>
<path d="M185.3 47.6h.6M186.3 47.6h.7M187.3 47.6h.7M188.3 47.6h.7M189.4 47.6h.7M190.4 47.6h.7M191.5 47.6h.7M192.5 47.6h.7M193.5 47.6h.7M194.6 47.6h.6M195.6 47.6h.7M196.6 47.6h.7"/>
<path d="M197.7 47.6h.7M198.7 47.6h.7M199.7 47.6h.7M200.8 47.6h.7M201.8 47.6h.7M202.8 47.6h.7M203.9 47.6h.7M204.9 47.6h.7M205.9 47.6h.7M207 47.6h.7M208 47.6h.7M209 47.6h.7"/>
<path d="M210.1 47.6h.7M211.1 47.6h.7M212.1 47.6h.7M213.2 47.6h.7M214.2 47.6h.7M215.3 47.6h.6M216.3 47.6h.7M217.3 47.6h.7M218.4 47.6h.6M219.4 47.6h.7M220.4 47.6h.7M221.5 47.6h.7"/>
<path d="M222.5 47.6h.7M223.5 47.6h.7M224.6 47.6h.6M225.6 47.6h.7M226.6 47.6h.7M227.7 47.6h.7M228.7 47.6h.7M229.7 47.6h.7M230.8 47.6h.7M231.8 47.6h.7M233.3 47.2v.4h-.5M233.3 41v.7"/>
<path d="M233.3 42.1v.7M233.3 43.1v.7M233.3 44.1v.7M233.3 45.2v.6M233.3 46.2v.7M59 140h44.1l.4 .2a136.6 136.6 0 0 1-8.5 25.7M102.2 128.4h-16.3l-2.6 5.2M87.7 152.3h-11.8l-2.6 5.2M116.3 148h10.5l2.6 5.2M75.8 171.3l3.3 6.7h19.4"/>
</g>
<path d="M83.1 133.5l.5 .2-.9 1.1zM73.1 157.4l.4 .2-.8 1.1zM129.1 153.3l.5-.2 .4 1.4zM75.1 170.1l.9 1.1-.4 .2z" fill="#000" stroke="#000" stroke-width=".21"/>
<!-- layer: 0 -->
<g fill="none" stroke="#000" stroke-width=".21">
<path d="M65.7 57.2l.1 .1M65.8 57.3l-.1 1.5 6.7 .1 .1 3.5a8.5 8.5 0 0 0-3.5 .4 3.7 3.7 0 0 0-2.3 4l-.1 2.8M66.9 56.1l-3.2 .4M67.2 56.3l.8-.1zM67.3 56.5a11.7 11.7 0 0 0-5.6 4.2l-.6 1.2-.3 1.3-.4 6.4M67.3 56.5h.1M67.4 58.5l-1.7 .3M67.4 58.5v.1M67.7 56.5l-.3 2.1h1.4M67.8 56.4l-.1 .1a119.3 119.3 0 0 1 29.7 1.2 8.5 8.5 0 0 1 6.5 7.8 25 25 0 0 1-.8 11.5 9.7 9.7 0 0 1-8.4 5 121.9 121.9 0 0 1-27 .7l2.5 .3a102.6 102.6 0 0 0 27-1.4M67.8 56.4l2.4-.3a102.6 102.6 0 0 1 27 1.5M68.1 56.3h.1"/>
<path d="M68.3 56.2l.8-.1zM68.4 58.6l4.1 .1 .2 .5v3.2a120.4 120.4 0 0 1 22.8 1.2 3.9 3.9 0 0 1 2.5 4.1 15.8 15.8 0 0 1-.4 6l-.5 .8-.7 .6a5.5 5.5 0 0 1-3.2 .8 124.8 124.8 0 0 1-20.5 .9v3.1l-.2 .6-4.9 .1 .2 2.1-2-.8M69.5 56.1l.8-.1zM70.6 56h.8zM74.9 55.9h.1M75.4 55.8l.4 .1-4.3 .1-4.2 .5M75.4 55.9a45.3 45.3 0 0 0-9.6 .6 9 9 0 0 0-6.9 9.1l-.1 4M75.8 55.8h.1M58.8 69.6l.1 4a9.2 9.2 0 0 0 9.1 9.4l7.4 .3M58.8 69.6h.1M59.5 67.5l.2 .6M59.6 65.4h.1"/>
<path d="M59.8 64.8l.2 .1v.5l-.2 2.4-.2 .4-.1-.7 .1-2.3zM59.8 67.5h.1M59.9 64.8l-.3 .6M60 65.4l-.2 2.4-.2 .3-.1-.3 .1-2.4 .2-.6 .2 .6M60.2 78.2l.5 .7zM60.6 60.3l.1-.1-.5 .7zM60.7 78.8l-.4-.5 .4 .6M60.7 60.3l-.4 .6 .4-.5M69.9 67.3v4.5M69.9 71.8l.3 .4h1l.4-.4M69.9 67.3l.3-.3h1l.4 .3M69.9 67.3v4.5z"/>
<path d="M69.9 71.8h.1M69.9 67.3h.1M70.2 67h1M70.2 72.2h1M70.4 67.5l.7-.1-.2 .2 .1 .2h-.2l.3 .1v.2h-.2l.1 .1h-.3v.3l-.3-.6zM70.4 67.5l.7-.1-.4 .5h.4v.2h-.3l-.2 .4-.2-.6zM70.4 67.5l.7-.1-.2 .2 .1 .2h-.2l.3 .1v.2h-.2l.1 .2-.3-.1v.3l-.3-.6zM70.4 67.5l.6-.1 .1 .2h-.3l-.1 .3h.3v.2a.35 .35 0 0 0-.4 .4l-.2-.7zM70.6 68.3h.1M70.6 68.5h.1M70.7 70.8h.2M70.7 70.8a.55 .55 0 0 0-.5 .6 .55 .55 0 0 0 .7 .5"/>
<path d="M70.7 70.8a.54 .54 0 0 1 .6 .5 .54 .54 0 0 1-.6 .6M70.7 69.7l.3-.1zM70.7 69.9l.1 .1 .2-.1v.2h-.2zM70.7 68.9l.3-.1h-.1l.1 .2zM70.7 69.8h.3zM70.8 69.1h.2v.1h-.2zM70.8 68.9l.2-.1h-.1l.1 .2zM70.8 70.2l.2-.1v.2h-.2zM70.8 70.4h.2v.2h-.3zM70.8 69.8l.2-.1v.2zM70.8 68.4h.2l-.1 .1 .1 .1h-.2zM70.8 68.6l.2 .1-.2 .1z"/>
<path d="M70.8 68.6h.1M70.8 68.9l.1-.1v.2zM70.8 68.2l.2-.1v.1zM70.8 69.3h.2l-.2 .1h.2l-.2 .1 .2 .1-.2-.1zM70.8 70.4l.2 .1zM70.8 69.1l.1 .1zM70.8 70.5h.2zM70.8 70.2l.1 .1zM70.9 67.6l.1 .2zM70.9 68.1l.1 .1h-.3zM70.9 69.1h.1M70.9 69.1l.1 .1z"/>
<path d="M71 68.8h.1M71.2 67l.4 .3M71.6 71.8h.1M71.6 67.3h.1M71.6 67.3v4.5M71.6 71.8l-.4 .4M72.5 76.8h.1M72.5 62.4v14.4M72.5 62.4h.1M72.6 62.4h.1v14.4l-.1-.1M63.7 81.2h.1M63.7 81.2l.7 .6"/>
<path d="M63.7 81l2.7 1.3 .1 .2-.7-.1M63.7 81v.2M63.7 81h.1M63.7 82.7l3.2 .4M64.4 81.8h.1M64.4 81.7l.7 .4M65 82.1h.1M65.1 82.1h.1M65.1 82.1l.7 .2M65.7 80.3l1.8 .4M65.8 81.9l-.1-1.6 6.7-.1 .1-3.4a8.3 8.3 0 0 1-3.8-.6 3.8 3.8 0 0 1-2-3.8l-.1-2.8h-6.2a19.9 19.9 0 0 0 .9 8.1 9.4 9.4 0 0 0 5.8 4.9l1 .3 7.7 .4h-.2M65.8 81.9h-.1"/>
<path d="M67.1 82.8h.2M67.3 82.7h.1M67.3 82.8l3.9 .4M67.3 82.8h-.2l3.8 .3M68.1 82.8v.1M70.9 83.1h.3h-.2M70.9 83.1h.1M71.3 83.1h-.3M74.9 83.2v.1M75.4 83.3h.2M75.4 83.3h.1M75.6 83.3h.1"/>
<path d="M75.8 83.3h.1M135 139.5l13.8 .1M135 139.5l.1 .5M135.1 140h7.5M135.1 139.6v.4M135.1 139.5l13.7 .1v.2h-4.1l-.4-.2M135.2 135.3l-.2 4.2M135.3 135.1a1.66 1.66 0 0 0 1.5 1.7l2.8 .3 5.1 .2 12.9-.1a7 7 0 0 0 4.1-1 1.01 1.01 0 0 0 .5-1.1M135.6 134.6a.93 .93 0 0 0 .4 1.6l.3 .3a13.4 13.4 0 0 0 5 .6l10.9 .1 6.8-.2a3.1 3.1 0 0 0 3.2-1.7l-.3-.7M135.6 134.6l2.1-.4 .1 .2 3.8-.3a1.52 1.52 0 0 0 1.6 1.7l10.5 .1a1.99 1.99 0 0 0 2.3-1.6v-.2l3.8 .3v-.2l2.1 .4M135.7 134.6l-.4 .5M136.4 134.4h.1"/>
<path d="M136.4 134.4l-.1 .1M136.8 140h.1M136.9 140h.1M137.2 139.6l.2 .4M137.5 134.2l.3 .1M137.7 134.2l.1 .2M137.8 134.3l-.1 .1M138 134.1l-.2 .2M138 134.2v.2zM138 134.2h.1M138 134.1l-1.7 .4M138 134.3v.1"/>
<path d="M138 134.1l1.3-.2a149.8 149.8 0 0 1 18.9 0l1.3 .2M138 134.1v.1M138 134.1l.1 .2 3.5-.2 .2-.2 .9-.1 3.3-.1h8.6l1.2 .2 .1 .2 3.5 .2 .1-.2M138 134.1h.1M138.3 134.3h.1M139.4 134.2h.1M141.6 134.1h14.4M141.6 134.1h.1M142.6 140h.7l.3 .3a1.06 1.06 0 0 0 1 1h3.4l.2 .2M142.8 139.8l-.2 .2M142.8 139.7v.1M142.8 139.6v.1"/>
<path d="M142.8 139.7h1.7M146.2 133.9v.1M146.2 134h.1M146.2 134h.3M146.4 133.9h-.2M146.5 134a.65 .65 0 0 1 1 0zM146.5 133.9h-.3M146.5 134h.1M146.5 134h4.5M147.5 133.9h3.9M147.7 139.8v1.3M147.8 134h.2z"/>
<path d="M147.8 134h.1zM148 134h.2zM148.2 134h.1M148.3 134h.1zM148.5 134h.1zM148.7 134h.1M148.8 134h.2zM148.8 139.6l13.7-.1zM148.8 133.6v.1M149.1 134h.2zM149.3 134h.1M149.4 134h.1z"/>
<path d="M149.4 134h.1M149.5 134h.2zM149.5 134h.1M149.7 134h.1M149.7 134h.2zM149.8 134h1.2zM149.8 134h1.1zM149.9 134h.1M150 134h.1M150.1 134h.2zM150.6 134h.1zM151 134h.1"/>
<path d="M151.2 133.9h.2M151.3 133.9l.1 .1M151.4 134h-.4M151.4 133.9v.1M153.2 139.6l-.4 .2h-4M154.8 139.7l.1 .3M154.8 139.6v.1M154.8 139.7h-1.7v1.4M155.9 134.1h.1M158.1 134.2h.1M159.2 134.3h.1M159.5 134.1l.1 .1"/>
<path d="M159.5 134.1h.1M159.5 134.3h.1M159.5 134.3l.1 .1M159.6 134.2v.2zM159.6 134.2h.1M159.6 134.1l.2 .2M159.7 134.3l-.1-.2 1.6 .4M159.7 134.3l.1 .1M159.8 134.4h.1M159.9 134.4h-.1M160 134.2h-.2v.2M160.2 140h2.3"/>
<path d="M160.2 140l-5.9-.1-.3 .4a1.03 1.03 0 0 1-1 1h-3.5l-.2 .2M160.3 139.6v.2M160.3 139.8l-.1 .2M160.7 140h.1M161.1 134.4l.1 .1M161.9 134.6l.3 .5M162.3 135.3l.2 4.7M162.5 139.6v.4M162.5 139.5h.1M57.3 151.8v.4M57.8 152.9l.4 .3M58 151h-.7v.4"/>
<path d="M58 152.2h-.8v.7h.8M58.4 151h.7M58.4 152.2h.7M58.4 152.9h.7M58.4 153.4l.5 .3v.8M58.9 154.9l.2 1.3M59.2 156.5l1 1.2M59.4 151h.7M59.4 152.2h.7M59.4 152.9h.7M60.4 157.9l.5 .6v.6M60.5 151h.7"/>
<path d="M60.5 152.2h.7M60.5 152.9h.7M60.9 159.5l.1 .6M61.5 151h.7M61.5 152.2h.7M61.5 152.9h.7M62.5 151h.7M62.5 152.2h.7M62.5 152.9h.7M63.6 151h.6M63.6 152.2h.6M63.6 152.9h.6"/>
<path d="M64.2 153.4l-.5 .5v.5l.4 .4M64.4 155.1l.4 .5M64.6 151h.7v.4M64.6 152.2h.8v.7h-.8M64.8 152.9l-.3 .3M65 155.9l.3 .6M65.3 151.8v.4M65.4 156.8l.2 .7M65.7 157.8v.7M65.7 158.9v.5l.2 .3 1-.3M67.8 158.9l-.6 .3M69.4 158.4l-1.3 .4"/>
<path d="M70.5 158.3l-.7 .1M70.8 158.3l.7 .1M71.8 158.5l.7 .2M72.8 158.8l1.1 .6M74.1 159.6l.5 .5M137.9 140v.3h2.6M138.2 140.3h4.7M142.9 140.3l.2 .1 .4 1M143.5 141.4l.5 .3M144 141.7l.6 .1h3.6M144.5 141.5h.1M144.6 141.3v.1"/>
<path d="M144.6 141.5v.3l-.6-.1M144.7 141.6h.1M144.7 141.5l-.1 .1M144.7 141.6v.1M144.8 141.6h.1M144.8 141.7h.1M144.9 141.7h.1M145 141.7h.1M145 141.7h.2zM145.1 141.7h.2h-.4l.2 .1M145.2 141.7h.1M145.3 141.7h-.4"/>
<path d="M145.3 141.7h.1M145.5 141.6l-.3-.1-.5 .2M145.5 141.6h-.1M145.5 141.5l.1 .1M145.5 141.6h.1M145.5 141.6l-.6-.1-.2 .1M145.6 141.5h.1M145.6 141.5h-1M145.6 141.5h.2M145.6 141.5l.1-.1-.6-.1-.6 .2M145.7 141.3v.1M145.7 141.5l-.7-.1-.5 .1"/>
<path d="M145.7 141.4l.2 .2 .4 .2M145.9 141.3a.59 .59 0 0 0 .5 .5 .59 .59 0 0 0 .6-.5l.1 .1M146 141.4l.1-.1a.41 .41 0 0 0 .3 .4 .41 .41 0 0 0 .5-.2l-.4 .2-.5-.2M146.4 141.3l-.1 .2h.3l-.1-.2M146.8 141.3l.1 .1M147.1 141.5h.9zM147.2 141.4l-.2 .2-.4 .2M147.4 141.3v.3h-.4M147.7 141.1h.5M148 141.4v.2h.2M149.3 141.2a.55 .55 0 0 0-.6-.5 .55 .55 0 0 0-.5 .5v.5a.52 .52 0 0 0 .6 .6 .52 .52 0 0 0 .4-.7 .52 .52 0 0 0-.7-.3l-.3 .4M149.3 141.2v.5"/>
<path d="M149.3 141.6h.1M149.5 141.4v.2h-.2v-.1M151.3 141.3l.1 .3h.4M151.8 141.3v.3M153.1 141.1h-3.8M153.6 141.7l-.7 .1h-3.6M154.4 140.5l-.2 .7-.6 .5M157 140.3h-2.3l-.3 .2M159.3 140.3h-4.6l-.3 .2M159.6 140v.3h-2.4M61 160.5v1M61.1 161.8l.2 .7"/>
<path d="M61.4 162.8l.2 .4v.7M61.6 165.2v.7h.7M61.6 164.2v.7M62.7 165.9h.7M63.7 165.9h.7M64.7 165.9h.7M66.5 165.4v.5h-.7M66.8 165.9h.7M67.2 164.6h-.7v.5M67.4 164.3l-.5 .3M67.5 164.6h.7M67.8 165.9h.7"/>
<path d="M68.4 163.9l-.6 .3M68.5 164.6h.7M68.9 165.9h.7M69.3 163.4l-.6 .3M69.5 167v.8h.4M69.5 168.5h.1M69.5 165.9v.8M69.5 168.1v.7M69.5 169.1v.9l.4-.1M69.5 168.3h.1M69.6 164.6h.7v.3h1M69.6 163.3l.5-.3h.6l.2 .7"/>
<path d="M69.6 168.3h.8M69.6 168.5h.8M69.9 167.6h-.4M69.9 165.9h.7M70.3 167.6h.6M70.3 167.8h.6M70.6 164.6h.7M70.8 168.3h.6M70.8 168.5h.6M70.9 164.1v.5M70.9 169.7l-.6 .1M70.9 165.9h.7"/>
<path d="M71.3 164.8v.7l.5 .4M71.3 167.6h.7M71.3 167.8h.7M71.4 164.8l.1 .8 1 .1M71.8 168.3h.7M71.8 168.5h.7M72 169.7h-.7M72 165.9h.7M72.3 169.7h.7M72.3 167.6h.7M72.3 167.8h.7M72.5 163.6l-1 .1-.1 .8"/>
<path d="M72.5 163.5l-1.1 .1-.1 .3v.6M72.8 168.3h.7M72.8 168.5h.7M72.8 163.5h.7M72.8 163.6h.7M72.8 165.7h.7M73 165.9h.7M73.3 167.6h.7M73.3 167.8h.7M73.3 169.8l.7 .1M73.9 163.6h.9l.1 .3v.6M73.9 163.5l.9 .1 .3 .3v.6h.7"/>
<path d="M73.9 168.3h.7M73.9 168.5h.7M74 165.9h.7M74.4 170h.6M74.4 167.6h.7M74.4 167.8h.7M74.8 160.4l.3 .6M74.9 168.3h.7M74.9 168.5h.7M74.9 164.8l-.1 .8-.9 .1M75.1 164.8l-.1 .7-.4 .4M75.1 165.9h.7"/>
<path d="M75.3 161.3l.2 .6M75.4 167.6h.7M75.4 167.8h.7M75.6 162.3v1.2M75.6 163l.8 .4M75.6 163.9v.6M75.9 168.3h.8M75.9 168.5h.8M76.1 164.5v.4h-1M76.1 170h-.7M76.1 164.5h.7M76.1 165.9h.7"/>
<path d="M76.5 167.6h.4M76.7 163.6l.5 .3M76.9 168.3h.1M76.9 167v.8h-.4M76.9 168.5h.1M76.9 165.9v.8M76.9 168v.7M76.9 169.1v.8h-.5M77.1 164.5h.7M77.2 165.9h.6M77.5 164.1l.9 .4M78.2 164.5h.7"/>
<path d="M78.2 165.9h.7M79.2 164.5h.7v.5M79.9 165.4v.5h-.7"/>
<circle cx="148.8" cy="141.8" r=".45"/>
<circle cx="71.9" cy="164" r=".1"/>
<circle cx="71.9" cy="165.4" r=".1"/>
<circle cx="71.9" cy="164.3" r=".1"/>
<circle cx="71.9" cy="165" r=".1"/>
<circle cx="71.9" cy="164.7" r=".1"/>
</g>
<!-- layer: 3 -->
<g fill="none" stroke="#000" stroke-width=".21">
<path d="M58.3 150.6h.6M58.9 153.1h1.3M59.4 150.6h1M60.7 153.1h3.3M60.9 150.6h1.1M61.5 150.2v3.5M62.5 150.6h1M64 150.6h.5"/>
<circle cx="73.2" cy="164.4" r=".41"/>
</g>
<!-- layer: CEN -->
<path d="M73.2 164.5v2.1M73.2 166.9v.3M73.2 167.6v2" fill="none" stroke="#000" stroke-width=".25"/>
<!-- layer: 61 -->
<path d="M64.5 135.7h.1" fill="none" stroke="#000" stroke-width=".21"/>
<!-- layer: 45 -->
<path d="M71.1 134.7h.1" fill="none" stroke="#000" stroke-width=".21"/>
<!-- layer: 40 -->
<path d="M68.6 136.1h.1M68.7 136.1h.1M68.9 136.1h.1M69.3 136.1h.1" fill="none" stroke="#000" stroke-width=".21"/>
<!-- layer: 2 -->
<g fill="none" stroke="#000" stroke-width=".21">
<path d="M70 133.9h.3M70.3 133.9l1 .1-1-.1M70.3 133.9l2.6 .2-2.6-.2M70.5 133.9l.7 .1zM70.5 133.9h.3zM70.5 133.9l.6 .1zM70.6 133.9h.1M70.7 133.9h.1M70.8 133.9l.3 .1h-.2M70.9 133.9h.1M70.9 133.9l.2 .1zM70.9 134h.2z"/>
<path d="M70.9 134h.2M71 134h.2h-.1M71.1 134h.1M71.3 134h.4"/>
</g>
<text font-size="7.9" x="54" y="30.1">DST-8000,8001 (개폐)</text>
<text font-size="3.9" x="50.9" y="191.6">※주의: 비데 개폐높이 포함, 설치부위 도기허용차는 ±5%이므로 반드시 실측 확인 후 시공하십시오.</text>
<g font-size="2.5">
<text x="145.7" y="21.8">KS L1551위생도기 기준에 따라</text>
<text x="145.9" y="24.9">실 제품 치수는 아래와 같은 도기 허용공차 내에서 변할 수 있습니다.</text>
<text x="145.9" y="27.9">① 40mm미만 : ±2mm</text>
<text x="175.4" y="27.9">(KS)</text>
<text x="145.9" y="31">② 40mm이상 : ±5%</text>
<text x="145.9" y="34.1">③ 최대 허용공차 : ±25mm</text>
<text x="175.7" y="31">(KS)</text>
<text x="176.6" y="34.1">(KS)</text>
<text x="145.6" y="37.2">※정확한 시공을 위해서 반드시 제품 사이즈를 실측하고 시공하여 주시기 바랍니다.</text>
<text x="145.9" y="43.2">예시) 길이 735mm는 710~760mm까지의 치수 허용차를 가집니다.</text>
</g>
<g font-size="2.4">
<text x="76.8" y="46.1">735</text>
<text x="80.2" y="50.1">635</text>
<text x="108.4" y="70.3">400</text>
<text x="45.2" y="79">250</text>
<text x="74.9" y="97.6">720</text>
<text x="38" y="134.2">955</text>
<text x="111.7" y="142.5">710</text>
<text x="42.4" y="150.6">475</text>
<text x="107" y="153.8">380</text>
<text x="61.2" y="172.6">285</text>
<text x="60.6" y="176.1">305</text>
<text x="76.1" y="184.7">755</text>
</g>
<g font-size="2.2">
<text x="79.3" y="177.4">VN 100 SDR33</text>
<text x="79.1" y="180.1">(구 VG2 100 염비관)</text>
</g>
<g font-size="2">
<text x="45.4" y="94">(15A)</text>
<text x="45.4" y="91.6">R1/2</text>
<text x="47" y="122.3">TFC-8000</text>
<text x="86" y="127.5">DST-8000,8001</text>
<text x="116.7" y="147.2">DL P4010</text>
<text x="76.5" y="151.5">TFC-722N</text>
<text x="46.6" y="161.6">150</text>
<text x="80.1" y="172.3">TFC-202VN</text>
</g>
</svg>
